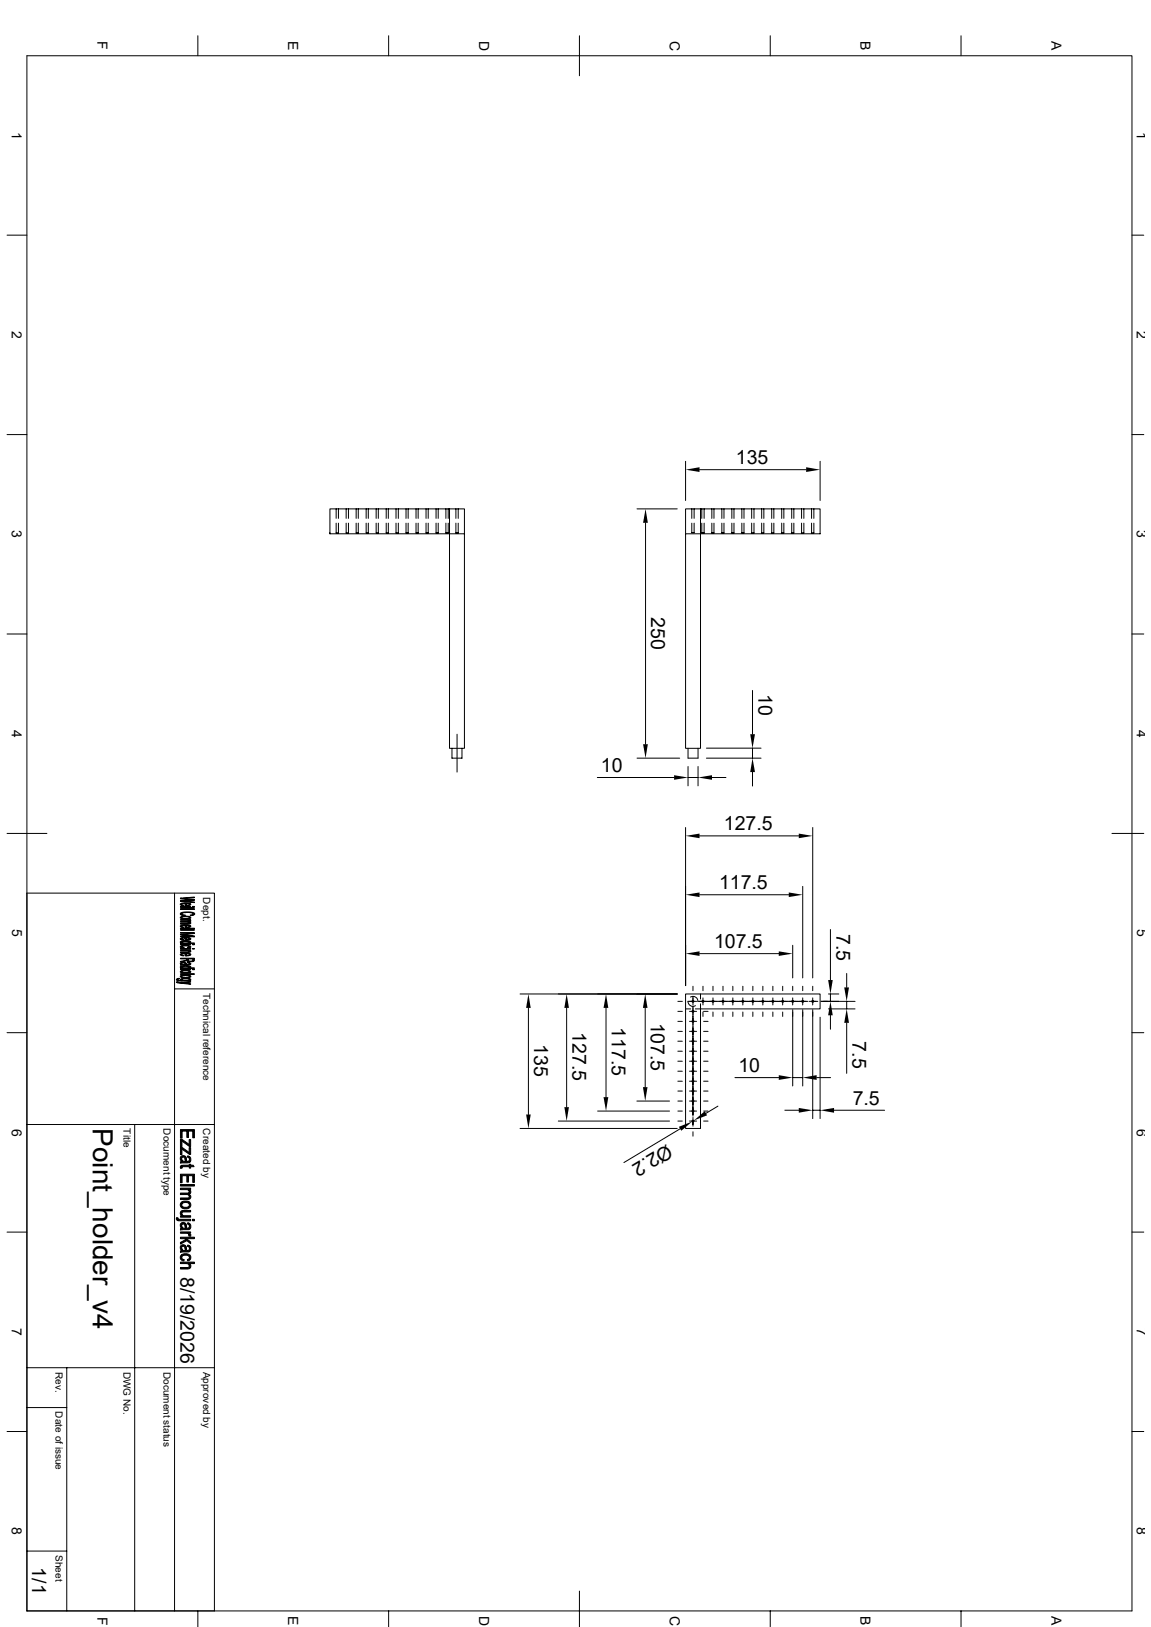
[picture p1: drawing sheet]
<svg xmlns="http://www.w3.org/2000/svg" width="297mm" height="420mm" viewBox="0 0 297 420" stroke-linecap="round" stroke-linejoin="round" font-family="sans-serif">
<g fill="none" stroke="#000" stroke-width=".26">
<path d="M6.9 14.4h285.2v401.4h-285.2zM51.1 9.2v5.2M100.3 9.2v5.2M149.5 9.2v10.4M198.8 9.2v5.2M248 9.2v5.2M1.8 60.7h5.1M292.1 60.7h3M1.8 112.2h5.1M176.9 119.1v10.1M211.6 119.1v10.1M292.1 112.2h3"/>
<path d="M85.1 131.4v6.4h34.7v55.4h-3.8v-61.8zM86.7 135v2.5h.6v-2.5M86.7 131.4v2.4M87.3 131.4v2.4M89.3 135v2.5h.6v-2.5M89.3 131.4v2.4M89.9 131.4v2.4M91.9 135v2.5h.6v-2.5M91.9 131.4v2.4M92.5 131.4v2.4M94.5 135v2.5h.5v-2.5M94.5 131.4v2.4"/>
<path d="M95 131.4v2.4M97.1 135v2.5h.5v-2.5M97.1 131.4v2.4M97.6 131.4v2.4M99.7 135v2.5h.5v-2.5M99.7 131.4v2.4M100.2 131.4v2.4M102.2 135v2.5h.6v-2.5M102.2 131.4v2.4M102.8 131.4v2.4M104.8 135v2.5h.5v-2.5M104.8 131.4v2.4"/>
<path d="M105.3 131.4v2.4M107.4 135v2.5h.5v-2.5M107.4 131.4v2.4M107.9 131.4v2.4M109.9 135v2.5h.6v-2.5M109.9 131.4v2.4M110.5 131.4v2.4M112.5 135v2.5h.6v-2.5M112.5 131.4v2.4M113.1 131.4v2.4M115.1 135v2.5h.6v-2.5M115.1 131.4v2.4"/>
<path d="M115.7 131.4v2.4M116 131.4h3.8v6.4M117.6 135v2.5h.6v-2.5M117.6 131.4v2.4M118.2 131.4v2.4M164.4 131.4h10.4M166.6 135v57.1M176.9 137.8h3.9v55.4h-3.9zM178.5 135v2.5h.6v-2.5M178.5 131.4v2.4M179.1 131.4v2.4M180.5 121.2h27.5"/>
<path d="M180.8 131.4h30.8v6.4h-30.8v-6.4h-3.9v6.4M181.1 135v2.5h.6v-2.5M181.1 131.4v2.4M181.7 131.4v2.4M183.7 135v2.5h.5v-2.5M183.7 131.4v2.4M184.2 131.4v2.4M186.3 135v2.5h.5v-2.5M186.3 131.4v2.4M186.8 131.4v2.4M188.8 135v2.5h.6v-2.5M188.8 131.4v2.4"/>
<path d="M189.4 131.4v2.4M191.4 135v2.5h.6v-2.5M191.4 131.4v2.4M192 131.4v2.4M194 135v2.5h.6v-2.5M194 131.4v2.4M194.6 131.4v2.4M196.6 135v2.5h.5v-2.5M196.6 131.4v2.4M197.1 131.4v2.4M199.1 135v2.5h.6v-2.5M199.1 131.4v2.4"/>
<path d="M199.7 131.4v2.4M201.7 135v2.5h.6v-2.5M201.7 131.4v2.4M202.3 131.4v2.4M204.3 135v2.5h.6v-2.5M204.3 131.4v2.4M204.9 131.4v2.4M206.8 135v2.5h.6v-2.5M206.8 131.4v2.4M207.4 131.4v2.4M209.4 135v2.5h.6v-2.5M209.4 131.4v2.4"/>
<path d="M210 131.4v2.4M1.8 163.7h5.1M194.2 178.2v11.3M292.1 163.7h3M116.6 193.2v2.5h2.6v-2.5M117.9 189.5v9.8zM164.4 195.7h11M177.5 197.9v5M177.5 193.2v2.5h2.6v-2.5M180.1 197.9v5M182.3 195.7h14.1M182.3 193.1h14.1"/>
<path d="M194.2 193.1v2.6M194.2 199.3v3.6M1.8 215.1h10.3M154.1 200.7h19.8M176.9 213.6v40.8M177.5 200.7h2.6M180.5 215.8h25.6M183.7 200.7h3.6M209.7 213.6v38.8M286.9 215.1h8.2M6.9 230.5h48.4v185.3M45 230.5v185.3"/>
<path d="M180.5 231h23M207.1 228.8v23.6M214.3 239.9v13.1M45 255.3h10.3M134.2 256.6h40.6M174.9 258.5h1.2M176.9 256.6h34.7v3.8h-30.8v30.9h-3.9zM178.2 257.4a1.27 1.27 0 0 1 1.9 1.1h28.3M178.8 257.2v2.2M178.8 254.6v1.1M178.8 259.8v28.3M179.7 258.5h-2.2a1.26 1.26 0 0 0 2 1.1"/>
<path d="M180.5 246.2h20.5M180.8 259.1v1.3h-1.3M180.8 256.6v1.3M181.4 254.6v1.1M181.4 257.6v1.8M184 254.6v1.1M184 257.6v1.8M186.6 254.6v1.1M186.6 257.6v1.8M189.1 254.6v1.1M189.1 257.6v1.8M191.7 254.6v1.1"/>
<path d="M191.7 257.6v1.8M194.3 254.6v1.1M194.3 257.6v1.8M196.9 254.6v1.1M196.9 257.6v1.8M199.4 254.6v1.1M199.4 257.6v1.8M202 254.6v1.1M202 257.6v1.8M204.6 244v8.4M204.6 254.6v1.1M204.6 257.6v1.8"/>
<path d="M207.1 254.6v1.1M207.1 257.6v1.8M208.8 258.5h2.2M209.7 254.6v1.1M209.7 257.6v1.8M211.9 258.5h8.7M213.8 256.6h2.7M214.3 256.6v1.9M218.5 251.3v3.6M218.5 258.5v1.9M1.8 266.6h5.1M136.4 260.2v27.5"/>
<path d="M146.2 260.2v25.6M156.4 260.2v23M166.5 260.2v20.4M174.9 261.1h1.2M174.9 268.8h1.2M174.9 273.9h1.2M174.9 266.2h1.2M174.9 276.5h1.2M174.9 279.1h1.2M174.9 271.4h1.2M174.9 263.7h1.2M176.9 260.4h1.3"/>
<path d="M177.9 261.1h1.8M177.9 268.8h1.8M177.9 273.9h1.8M177.9 266.2h1.8M177.9 276.5h1.8M177.9 279.1h1.8M177.9 271.4h1.8M177.9 263.7h1.8M181.4 261.2v1.2M181.6 261.1h1.1M181.6 268.8h1.1M181.6 273.9h1.1"/>
<path d="M181.6 266.2h1.1M181.6 276.5h1.1M181.6 279.1h1.1M181.6 271.4h1.1M181.6 263.7h1.1M184 261.2v1.2M186.6 261.2v1.2M189.1 261.2v1.2M189.7 278.2h11.3M191.7 261.2v1.2M194.3 261.2v1.2M196.9 261.2v1.2"/>
<path d="M199.4 261.2v1.2M202 261.2v1.2M204.6 260.6v19.7M204.6 278.2h2.5M207.1 260.6v19.7M209.7 260.6v28.2M210.7 278.2h3.6M211.6 262.6v26.2M213.8 260.4h6.8M214.3 262.1v3.6M218.5 264v13.1M292.1 266.6h3"/>
<path d="M6.9 290.3h48.4M34.8 290.3v125.5M134.2 291.3h40.6M144.1 289.4h28.7M154.2 286.8h18.6M164.3 284.2h8.5M174.9 284.2h1.2M174.9 289.4h1.2M174.9 286.8h1.2M174.9 281.6h1.2M175.5 291.4l-14.5 8.7M177.9 284.2h1.8"/>
<path d="M177.9 289.4h1.8M177.9 286.8h1.8M177.9 281.6h1.8M178.8 288.5v2.2M178.8 292.1v1.2M179.1 289.2l-.5 .3M181.6 284.2h1.1M181.6 289.4h1.1M181.6 286.8h1.1M181.6 281.6h1.1M185.3 285.5l-3.1 1.9M202.5 286.6h3.6"/>
<path d="M209.7 286.6h1.9M215.2 286.6h13.1M1.8 318.1h5.1M292.1 318.1h3M6.9 353.1h48.4M17.2 353.1v62.7M1.8 369.5h5.1M6.9 363.3h10.3M292.1 369.5h3M6.9 400.4h10.3M51.1 415.8v4.1M100.3 415.8v4.1"/>
<path d="M149.5 410.7v9.2M198.8 415.8v4.1M248 415.8v4.1"/>
<circle cx="178.8" cy="258.5" r=".25"/>
<circle cx="181.4" cy="258.5" r=".25"/>
<circle cx="184" cy="258.5" r=".25"/>
<circle cx="186.6" cy="258.5" r=".25"/>
<circle cx="189.1" cy="258.5" r=".25"/>
<circle cx="191.7" cy="258.5" r=".25"/>
<circle cx="194.3" cy="258.5" r=".25"/>
<circle cx="196.8" cy="258.5" r=".25"/>
<circle cx="199.4" cy="258.5" r=".25"/>
<circle cx="202" cy="258.5" r=".25"/>
<circle cx="204.5" cy="258.5" r=".25"/>
<circle cx="207.1" cy="258.5" r=".25"/>
<circle cx="209.7" cy="258.5" r=".25"/>
<circle cx="178.8" cy="276.5" r=".25"/>
<circle cx="178.8" cy="263.7" r=".25"/>
<circle cx="178.8" cy="261.1" r=".25"/>
<circle cx="178.8" cy="273.9" r=".25"/>
<circle cx="178.8" cy="266.2" r=".25"/>
<circle cx="178.8" cy="268.8" r=".25"/>
<circle cx="178.8" cy="279.1" r=".25"/>
<circle cx="178.8" cy="271.4" r=".25"/>
<circle cx="178.8" cy="286.8" r=".25"/>
<circle cx="178.8" cy="284.2" r=".25"/>
<circle cx="178.8" cy="281.6" r=".25"/>
<circle cx="178.8" cy="289.4" r=".25"/>
</g>
<g fill="#000" stroke="#000" stroke-width=".26">
<path d="M46.6 234.3l3.6 .1z" fill-rule="evenodd"/>
<path d="M46.6 234.7l3.6 .1z" fill-rule="evenodd"/>
<path d="M46.6 239.6h3.6v.2h-3.6z" fill-rule="evenodd"/>
<path d="M46.6 240l3.6 .1z" fill-rule="evenodd"/>
<path d="M46.6 233.3l.3-.1v.4h.5a.49 .49 0 0 1-.5 .2 .49 .49 0 0 1-.3-.5z" fill-rule="evenodd"/>
<path d="M46.6 239l.3-.2v.4l.5 .1-.3 .1a.39 .39 0 0 1-.5-.4z" fill-rule="evenodd"/>
<path d="M46.9 235.9l.9 .3-.1 .2-.6-.1-.2-.1z" fill-rule="evenodd"/>
<path d="M48.8 238l.1 .3z" fill-rule="evenodd"/>
<path d="M46.9 233.2l1.7-.1 .3 .1v.2l-.8-.2v.6h-.3v-.6l-.9 .2z" fill-rule="evenodd"/>
<path d="M46.9 236.6l1.7-.1 .3 .1v.3l-.5-.3h-1.1l-.4 .3z" fill-rule="evenodd"/>
<path d="M46.9 238.8h1.7h.3v.3l-.8-.2v.6h-.3v-.7l-.9 .3z" fill-rule="evenodd"/>
<path d="M46.6 234l2.6 .1z" fill-rule="evenodd"/>
<path d="M46.6 237.4l2.6 .1h-.4v.2z" fill-rule="evenodd"/>
<path d="M46.6 237.9l2.6 .1-.4 .2z" fill-rule="evenodd"/>
<path d="M48.1 233.2v.4h.4l.4-.1v-.3a.29 .29 0 0 1 .3 .3 .29 .29 0 0 1-.4 .2l-.7 .1z" fill-rule="evenodd"/>
<path d="M46.6 236.7l.3-.1a.88 .88 0 0 0 1.2 .5l.8-.2v-.3a.3 .3 0 0 1 .3 .4 .3 .3 0 0 1-.4 .2h-1.6a.46 .46 0 0 1-.6-.5z" fill-rule="evenodd"/>
<path d="M48.8 237.5l.4 .2-.5 .1z" fill-rule="evenodd"/>
<path d="M46.6 238.4h2l.3-.1v-.3a.29 .29 0 0 1 .3 .4 .29 .29 0 0 1-.4 .1z" fill-rule="evenodd"/>
<path d="M48.1 238.9v.4h.3l.5-.1v-.4a.29 .29 0 0 1 .3 .4 .29 .29 0 0 1-.4 .2l-.7 .1z" fill-rule="evenodd"/>
<path d="M49.1 236.2l.7-.3v.4z" fill-rule="evenodd"/>
<path d="M49.7 234l.5 .1z" fill-rule="evenodd"/>
<path d="M46.6 231.9l3.6-.3v.1z" fill-rule="evenodd"/>
<path d="M46.6 231.9l3.6 .3v.2l-3.6-.4z" fill-rule="evenodd"/>
<path d="M46.6 232.5l3.6-.1z" fill-rule="evenodd"/>
<path d="M46.6 232.5l3.6 .3v.2z" fill-rule="evenodd"/>
<path d="M46.7 235.7l.9-.3h1.5l.9 .2a.33 .33 0 0 1 .2 .4 .33 .33 0 0 1-.4 .3l-.1-.5-.9-.3-1.7 .2-.3 .5a.29 .29 0 0 1-.3-.2 .29 .29 0 0 1 .1-.3z" fill-rule="evenodd"/>
<path d="M45.6 253.4h.4l-.1 .3h-.3z" fill-rule="evenodd"/>
<path d="M45.8 252.6h.6l-.5 .3z" fill-rule="evenodd"/>
<path d="M46.6 251.4l3.6 .1z" fill-rule="evenodd"/>
<path d="M46.5 243.1l.4-.1v.4z" fill-rule="evenodd"/>
<path d="M46.5 249.6l.4-.2v.5z" fill-rule="evenodd"/>
<path d="M46.9 248.7v.3z" fill-rule="evenodd"/>
<path d="M45.6 252.7l.2-.1 .1 .4 1 .2h-.8a.41 .41 0 0 1-.5-.5z" fill-rule="evenodd"/>
<path d="M46.6 242.2l.3-.1v.3l.5 .2-.3 .1a.39 .39 0 0 1-.5-.5z" fill-rule="evenodd"/>
<path d="M46.6 246.3l.3-.2v.4l.5 .1a.49 .49 0 0 1-.5 .1 .49 .49 0 0 1-.3-.4z" fill-rule="evenodd"/>
<path d="M46.6 244.3l.3-.2v.4l.6 .1v.1a.63 .63 0 0 1-.9-.4z" fill-rule="evenodd"/>
<path d="M46.5 248.6l.5-.2 .9 .1v.5a.64 .64 0 0 0-1-.3l-.1 .3z" fill-rule="evenodd"/>
<path d="M46.6 248.2l1.3-.3 .3-.2v.2l-.3 .2-1.3 .2z" fill-rule="evenodd"/>
<path d="M48.8 245.3l.1 .2z" fill-rule="evenodd"/>
<path d="M46.9 242.1l1.7-.1 .3 .1v.3l-.8-.3v.6h-.3v-.6l-.9 .3z" fill-rule="evenodd"/>
<path d="M48.3 244.6l.6-.2v.3z" fill-rule="evenodd"/>
<path d="M46.9 246.1l1.7-.1 .3 .1v.3l-.8-.2v.6h-.3v-.6l-.9 .2z" fill-rule="evenodd"/>
<path d="M48.4 248.5h.5v.3z" fill-rule="evenodd"/>
<path d="M46.9 250.6l1.6-.1 .4 .1v.3l-.6-.3-1.1 .1-.3 .2z" fill-rule="evenodd"/>
<path d="M46.9 251.8l1.8-.1 .2 .1v.3l-.9-.3-1.1 .3z" fill-rule="evenodd"/>
<path d="M46.6 252.8l1.1-.3 1.2 .1v.3l-.4-.2h-1.3l-.3 .1v.4l-.3-.3z" fill-rule="evenodd"/>
<path d="M46.6 243.8l2.6 .1z" fill-rule="evenodd"/>
<path d="M46.6 244.9l2.6 .1z" fill-rule="evenodd"/>
<path d="M46.6 250.2l2.6 .1z" fill-rule="evenodd"/>
<path d="M46.6 245.2l2.6 .1-.4 .1z" fill-rule="evenodd"/>
<path d="M46.9 252.9l.6 .2 1.4-.2 .3 .3h-2.3z" fill-rule="evenodd"/>
<path d="M46.6 253.7l2.6-.3v.1z" fill-rule="evenodd"/>
<path d="M45.9 253.5l3.3 .6-3.2-.4z" fill-rule="evenodd"/>
<path d="M48.1 242.1v.5h.3l.5-.2v-.3a.29 .29 0 0 1 .3 .3 .29 .29 0 0 1-.4 .3h-.7z" fill-rule="evenodd"/>
<path d="M46.9 243l1.6-.1a.45 .45 0 0 1 .6 .4l-.1 .1a1.73 1.73 0 0 0-2-.3l-.1 .1z" fill-rule="evenodd"/>
<path d="M46.9 244.1h1.6a.46 .46 0 0 1 .5 0 .46 .46 0 0 1 .1 .5l-.2 .1v-.4l-.6-.1-1.4 .2z" fill-rule="evenodd"/>
<path d="M46.6 245.7h2l.3-.3a.28 .28 0 0 1 .3 .3 .28 .28 0 0 1-.4 .1l-2.2 .1z" fill-rule="evenodd"/>
<path d="M48.1 246.2v.4h.4l.4-.2v-.3a.3 .3 0 0 1 .3 .4 .3 .3 0 0 1-.4 .2l-.7 .1z" fill-rule="evenodd"/>
<path d="M46.6 249h.3v-.2l1 .2 .1-.4a.47 .47 0 0 0 .3 .4 .47 .47 0 0 0 .5-.1l.1-.4a.34 .34 0 0 1 .3 .4 .34 .34 0 0 1-.5 .2l-2.1 .1z" fill-rule="evenodd"/>
<path d="M46.9 249.4l1.6-.1a.45 .45 0 0 1 .6 .4l-.1 .1a1.73 1.73 0 0 0-2-.3l-.1 .1z" fill-rule="evenodd"/>
<path d="M46.7 250.7l.2-.1v.3l.2 .1 1.3 .1 .5-.2v-.3a.32 .32 0 0 1 .3 .4 .32 .32 0 0 1-.4 .2h-1.6a.37 .37 0 0 1-.5-.1 .37 .37 0 0 1 0-.4z" fill-rule="evenodd"/>
<path d="M46.6 251.9l.2-.1a1.27 1.27 0 0 0 1.7 .5l.4-.2v-.3a.32 .32 0 0 1 .3 .3 .32 .32 0 0 1-.4 .2l-1.7 .1a.39 .39 0 0 1-.4-.1 .39 .39 0 0 1-.1-.4z" fill-rule="evenodd"/>
<path d="M48.9 252.6a.21 .21 0 0 1 .3 .1 .21 .21 0 0 1-.1 .3 .21 .21 0 0 1-.2-.1z" fill-rule="evenodd"/>
<path d="M48.6 247.5v.3a.77 .77 0 0 0 1.2 .1l.1 .3h-1.3z" fill-rule="evenodd"/>
<path d="M46.6 241.7l3.6 .1z" fill-rule="evenodd"/>
<path d="M46.6 240.7h3.6v.3z" fill-rule="evenodd"/>
<path d="M49.7 243.8l.5 .1z" fill-rule="evenodd"/>
<path d="M49.7 244.9l.5 .1z" fill-rule="evenodd"/>
<path d="M49.7 250.2l.5 .1z" fill-rule="evenodd"/>
<path d="M46.6 241.2l3.6 .4v.2z" fill-rule="evenodd"/>
<path d="M46.6 241.2l3.6-.2-3 .3z" fill-rule="evenodd"/>
<path d="M46.6 243.4h.3v-.2l1.3 .2 .7-.2v.2l1.3 .1z" fill-rule="evenodd"/>
<path d="M46.6 247.4h3.6v.6l-.3 .2-.1-.7h-1.2v.7l-.3-.2-.1-.5h-1.6z" fill-rule="evenodd"/>
<path d="M46.6 249.9h.3v-.2l1.4 .2 .6-.3v.3l1.3 .1z" fill-rule="evenodd"/>
<path d="M46.9 299.1v.7z" fill-rule="evenodd"/>
<path d="M46.6 294.1l.3 .5v1.4h-.3z" fill-rule="evenodd"/>
<path d="M46.6 296.2l.3 .4v1.5h-.3z" fill-rule="evenodd"/>
<path d="M46.7 298.6a.86 .86 0 0 1 1.2 0v1.2a.87 .87 0 0 0-.8-1.1l-.2 .3-.1 .8a.94 .94 0 0 1-.1-1.2z" fill-rule="evenodd"/>
<path d="M46.6 294.1h.3l2 1.3v.6z" fill-rule="evenodd"/>
<path d="M46.6 296.2h.3l2 1.3v.5l-2-1.4z" fill-rule="evenodd"/>
<path d="M48.4 298.4l.5 .1v.8v-.3l-.5-.3z" fill-rule="evenodd"/>
<path d="M48.8 294.2h.4v1.8h-.3z" fill-rule="evenodd"/>
<path d="M48.8 296.2h.4v1.8h-.3z" fill-rule="evenodd"/>
<path d="M46.9 299.4l.3 .3 .7 .1v-1.2l.2 .7a.42 .42 0 0 0 .4 .5 .42 .42 0 0 0 .4-.5v-.8a.91 .91 0 0 1 .3 1.1 .91 .91 0 0 1-.9 .6l-1.7 .1v-.4l.3-.1z" fill-rule="evenodd"/>
<path d="M46.6 291.6h3.6v2.1h-.5v-1.7h-1.1v1.6h-.4v-1.6h-1.2v1.8h-.4z" fill-rule="evenodd"/>
<path d="M45.6 314.3l.3 .1v.7l-.4-.4z" fill-rule="evenodd"/>
<path d="M46.6 305.8h3.6v.4h-3.6z" fill-rule="evenodd"/>
<path d="M46.9 316.4v.7z" fill-rule="evenodd"/>
<path d="M46.9 313.3v.6z" fill-rule="evenodd"/>
<path d="M46.6 301l.3-.2 .1 .7-.4 .1z" fill-rule="evenodd"/>
<path d="M46.7 315.8a.79 .79 0 0 1 1.2 .1v1.1a.93 .93 0 0 0-.8-1l-.2 .3-.1 .7a.94 .94 0 0 1-.1-1.2z" fill-rule="evenodd"/>
<path d="M48.8 307l.1 .6z" fill-rule="evenodd"/>
<path d="M46.6 308l2.2-.2 .1 1.1-.1-.3-.4-.2h-1.8z" fill-rule="evenodd"/>
<path d="M46.9 310.3l.5-.3 1.1 .1 .4 .2v.7a1.12 1.12 0 0 0-1-.6 1.12 1.12 0 0 0-1 .6z" fill-rule="evenodd"/>
<path d="M48.4 315.6l.5 .2v.7l-.2-.4-.3-.1z" fill-rule="evenodd"/>
<path d="M46.6 306.7h2.6v.3h-.4v.4l-.5-.3h-1.7z" fill-rule="evenodd"/>
<path d="M46.7 312.7l.5-.2h2v.3l-2.1 .1-.2 .9a.77 .77 0 0 1-.2-1.1z" fill-rule="evenodd"/>
<path d="M46.6 313.9h.3l.1-.3 .4 .2h1.8v.4h-2.6z" fill-rule="evenodd"/>
<path d="M45.9 314.5l.2 .2h3.1v.4h-3.1h-.2z" fill-rule="evenodd"/>
<path d="M46.6 318h2.6v.3h-.4v.5l-.2-.3-.4-.2h-1.6z" fill-rule="evenodd"/>
<path d="M48.9 307.1a.68 .68 0 0 1 .3 .6 .68 .68 0 0 1-.4 .6z" fill-rule="evenodd"/>
<path d="M46.6 309.2h2l.3-.2v-.6a.69 .69 0 0 1 .3 .8 .69 .69 0 0 1-.8 .4h-1.8z" fill-rule="evenodd"/>
<path d="M46.7 310.5l.2-.2v.7a1.13 1.13 0 0 0 1 .7 1.13 1.13 0 0 0 1-.7v-.7a1.08 1.08 0 0 1 .1 1.4 1.08 1.08 0 0 1-1.3 .3 1.02 1.02 0 0 1-1-.4 1.02 1.02 0 0 1 0-1.1z" fill-rule="evenodd"/>
<path d="M46.9 316.7l.3 .3 .7 .1v-1.2l.2 .6a.42 .42 0 0 0 .4 .6 .42 .42 0 0 0 .4-.6v-.7a.88 .88 0 0 1 .3 1.1 .88 .88 0 0 1-.9 .5l-1.7 .1v-.3l.3-.1z" fill-rule="evenodd"/>
<path d="M48.8 318.3l.4 .4-.1 .5-.4-.2z" fill-rule="evenodd"/>
<path d="M46.9 300.8h2v-.3h.3v.3h.6l.3 .4h-.9v.3h-.3v-.3h-1.8l-.2 .2z" fill-rule="evenodd"/>
<path d="M49.7 314.7h.5v.4h-.5z" fill-rule="evenodd"/>
<path d="M46.6 319.4h3.6v.3h-2.1l-.2 .3-.3-.3h-1z" fill-rule="evenodd"/>
<path d="M46.6 303.1h3.6v2.1h-.5v-1.7h-1.1v1.6h-.4v-1.6h-1.2v1.8h-.4z" fill-rule="evenodd"/>
<path d="M46.9 322.2v.6z" fill-rule="evenodd"/>
<path d="M46.9 323.9v.9l.6 .4v.3a.9 .9 0 0 1-.9-.6 .9 .9 0 0 1 .3-1z" fill-rule="evenodd"/>
<path d="M46.7 321.6a.82 .82 0 0 1 1.2 0v1.1a.82 .82 0 0 0-.9-.9l-.2 1a.99 .99 0 0 1-.1-1.2z" fill-rule="evenodd"/>
<path d="M48.4 321.4l.5 .2v.7l-.1-.4-.4-.2z" fill-rule="evenodd"/>
<path d="M48.3 325.1l.4-.1 .2-.4v.7l-.5 .2z" fill-rule="evenodd"/>
<path d="M46.6 320.7l1.5-1 1.1 .9v.5l-1-.8-1.6 .8z" fill-rule="evenodd"/>
<path d="M46.9 322.4l.3 .3 .7 .1v-1.2l.2 .7a.43 .43 0 0 0 .4 .6 .43 .43 0 0 0 .4-.6v-.7a.88 .88 0 0 1 .3 1 .88 .88 0 0 1-.9 .6l-1.7 .1v-.4l.3-.1z" fill-rule="evenodd"/>
<path d="M46.9 323.9l.6-.3 .8 .1a.9 .9 0 0 1 .9 .6 .9 .9 0 0 1-.3 1v-.7a1.17 1.17 0 0 0-2 0z" fill-rule="evenodd"/>
<path d="M46.6 327.2h2l.3-.3v-.7a.79 .79 0 0 1 .3 1 .79 .79 0 0 1-1 .4h-1.6z" fill-rule="evenodd"/>
<path d="M46.6 325.8h3.6v.4h-1.3v.5l-.5-.5h-1.8z" fill-rule="evenodd"/>
</g>
<g fill="#000">
<path d="M166.6 131.4l.6 3.6h-1.3zM176.9 121.2l3.6-.6v1.2zM208 120.6l3.6 .6-3.6 .6zM165.9 192.1h1.3l-.6 3.6zM194.2 195.7l.6 3.6h-1.2zM193.6 189.5h1.2l-.6 3.6zM173.9 200.1l3.6 .6-3.6 .6zM176.9 215.8l3.6-.6v1.2zM180.1 200.7l3.6-.6v1.2zM206.1 215.2l3.6 .6-3.6 .6zM176.9 231l3.6-.6v1.2zM203.5 230.4l3.6 .6-3.6 .6z"/>
<path d="M176.9 246.2l3.6-.6v1.2zM201 245.6l3.6 .6-3.6 .6zM213.7 253h1.2l-.6 3.6zM217.8 254.9h1.3l-.6 3.6zM136.4 256.6l.5 3.6h-1.1zM146.2 256.6l.6 3.6h-1.2zM156.4 256.6l.6 3.6h-1.3zM166.5 256.6l.6 3.6h-1.2zM201 277.5l3.6 .7-3.6 .6zM207.1 278.2l3.6-.7v1.3zM214.3 258.5l.6 3.6h-1.2zM218.5 260.4l.6 3.6h-1.3z"/>
<path d="M135.8 287.7h1.1l-.5 3.6zM145.6 285.8h1.2l-.6 3.6zM155.7 283.2h1.3l-.6 3.6zM165.9 280.6h1.2l-.6 3.6zM175.2 290.9l3.4-1.4-2.8 2.4zM179.1 289.2l2.8-2.3 .6 1zM206.1 286l3.6 .6-3.6 .6zM211.6 286.6l3.6-.6v1.2z"/>
</g>
<text font-size="7.2" x="23.9" y="291.3" transform="rotate(90 23.9 291.3)">Point_holder_v4</text>
<g font-size="5">
<text x="189.9" y="119.7">135</text>
<text x="168.1" y="159.4" transform="rotate(90 168.1 159.4)">250</text>
<text x="195.7" y="179.1" transform="rotate(90 195.7 179.1)">10</text>
<text x="155.1" y="199.2">10</text>
<text x="186.8" y="214.2">127.5</text>
<text x="185.5" y="229.4">117.5</text>
<text x="184.3" y="244.7">107.5</text>
<text x="215.8" y="241.1" transform="rotate(90 215.8 241.1)">7.5</text>
<text x="168" y="263.9" transform="rotate(90 168 263.9)">107.5</text>
<text x="137.9" y="269.6" transform="rotate(90 137.9 269.6)">135</text>
<text x="147.7" y="266.5" transform="rotate(90 147.7 266.5)">127.5</text>
<text x="157.9" y="265.2" transform="rotate(90 157.9 265.2)">117.5</text>
<text x="220" y="268.8" transform="rotate(90 220 268.8)">7.5</text>
<text x="190.5" y="276.6">10</text>
<text x="220" y="285.1">7.5</text>
<text x="172.2" y="295.2" transform="rotate(149 172.2 295.2)">Ø2.2</text>
<text x="46.6" y="329.6" transform="rotate(90 46.6 329.6)">8/19/2026</text>
<text x="8.3" y="404.6" transform="rotate(90 8.3 404.6)">1/1</text>
</g>
<g font-size="3.6">
<text x="25.1" y="10.7" transform="rotate(90 25.1 10.7)">F</text>
<text x="74.4" y="10.6" transform="rotate(90 74.4 10.6)">E</text>
<text x="123.6" y="10.5" transform="rotate(90 123.6 10.5)">D</text>
<text x="172.8" y="10.5" transform="rotate(90 172.8 10.5)">C</text>
<text x="222.1" y="10.6" transform="rotate(90 222.1 10.6)">B</text>
<text x="271.3" y="10.6" transform="rotate(90 271.3 10.6)">A</text>
<text x="3.1" y="34" transform="rotate(90 3.1 34)">1</text>
<text x="293.4" y="34" transform="rotate(90 293.4 34)">1</text>
<text x="3.1" y="85.4" transform="rotate(90 3.1 85.4)">2</text>
<text x="293.4" y="85.4" transform="rotate(90 293.4 85.4)">2</text>
<text x="3.1" y="136.9" transform="rotate(90 3.1 136.9)">3</text>
<text x="293.4" y="136.9" transform="rotate(90 293.4 136.9)">3</text>
<text x="3.1" y="188.4" transform="rotate(90 3.1 188.4)">4</text>
<text x="293.4" y="188.4" transform="rotate(90 293.4 188.4)">4</text>
<text x="3.1" y="239.9" transform="rotate(90 3.1 239.9)">5</text>
<text x="293.4" y="239.9" transform="rotate(90 293.4 239.9)">5</text>
<text x="3.1" y="291.3" transform="rotate(90 3.1 291.3)">6</text>
<text x="293.4" y="291.3" transform="rotate(90 293.4 291.3)">6</text>
<text x="3.1" y="342.8" transform="rotate(90 3.1 342.8)">7</text>
<text x="293.4" y="342.8" transform="rotate(90 293.4 342.8)">7</text>
<text x="3.1" y="394.3" transform="rotate(90 3.1 394.3)">8</text>
<text x="293.4" y="394.3" transform="rotate(90 293.4 394.3)">8</text>
<text x="25.1" y="417.3" transform="rotate(90 25.1 417.3)">F</text>
<text x="74.4" y="417.2" transform="rotate(90 74.4 417.2)">E</text>
<text x="123.6" y="417.1" transform="rotate(90 123.6 417.1)">D</text>
<text x="172.8" y="417.1" transform="rotate(90 172.8 417.1)">C</text>
<text x="222.1" y="417.2" transform="rotate(90 222.1 417.2)">B</text>
<text x="271.3" y="417.2" transform="rotate(90 271.3 417.2)">A</text>
</g>
<g font-size="2.6">
<text x="52.5" y="231.6" transform="rotate(90 52.5 231.6)">Dept.</text>
<text x="52.5" y="256.3" transform="rotate(90 52.5 256.3)">Technical reference</text>
<text x="31.9" y="291.3" transform="rotate(90 31.9 291.3)">Title</text>
<text x="42.2" y="291.3" transform="rotate(90 42.2 291.3)">Document type</text>
<text x="52.5" y="291.3" transform="rotate(90 52.5 291.3)">Created by</text>
<text x="14.4" y="354.1" transform="rotate(90 14.4 354.1)">Rev.</text>
<text x="31.9" y="354.1" transform="rotate(90 31.9 354.1)">DWG No.</text>
<text x="42.2" y="354.1" transform="rotate(90 42.2 354.1)">Document status</text>
<text x="52.5" y="354.1" transform="rotate(90 52.5 354.1)">Approved by</text>
<text x="14.4" y="364.4" transform="rotate(90 14.4 364.4)">Date of issue</text>
<text x="14.4" y="401.4" transform="rotate(90 14.4 401.4)">Sheet</text>
</g>
</svg>
